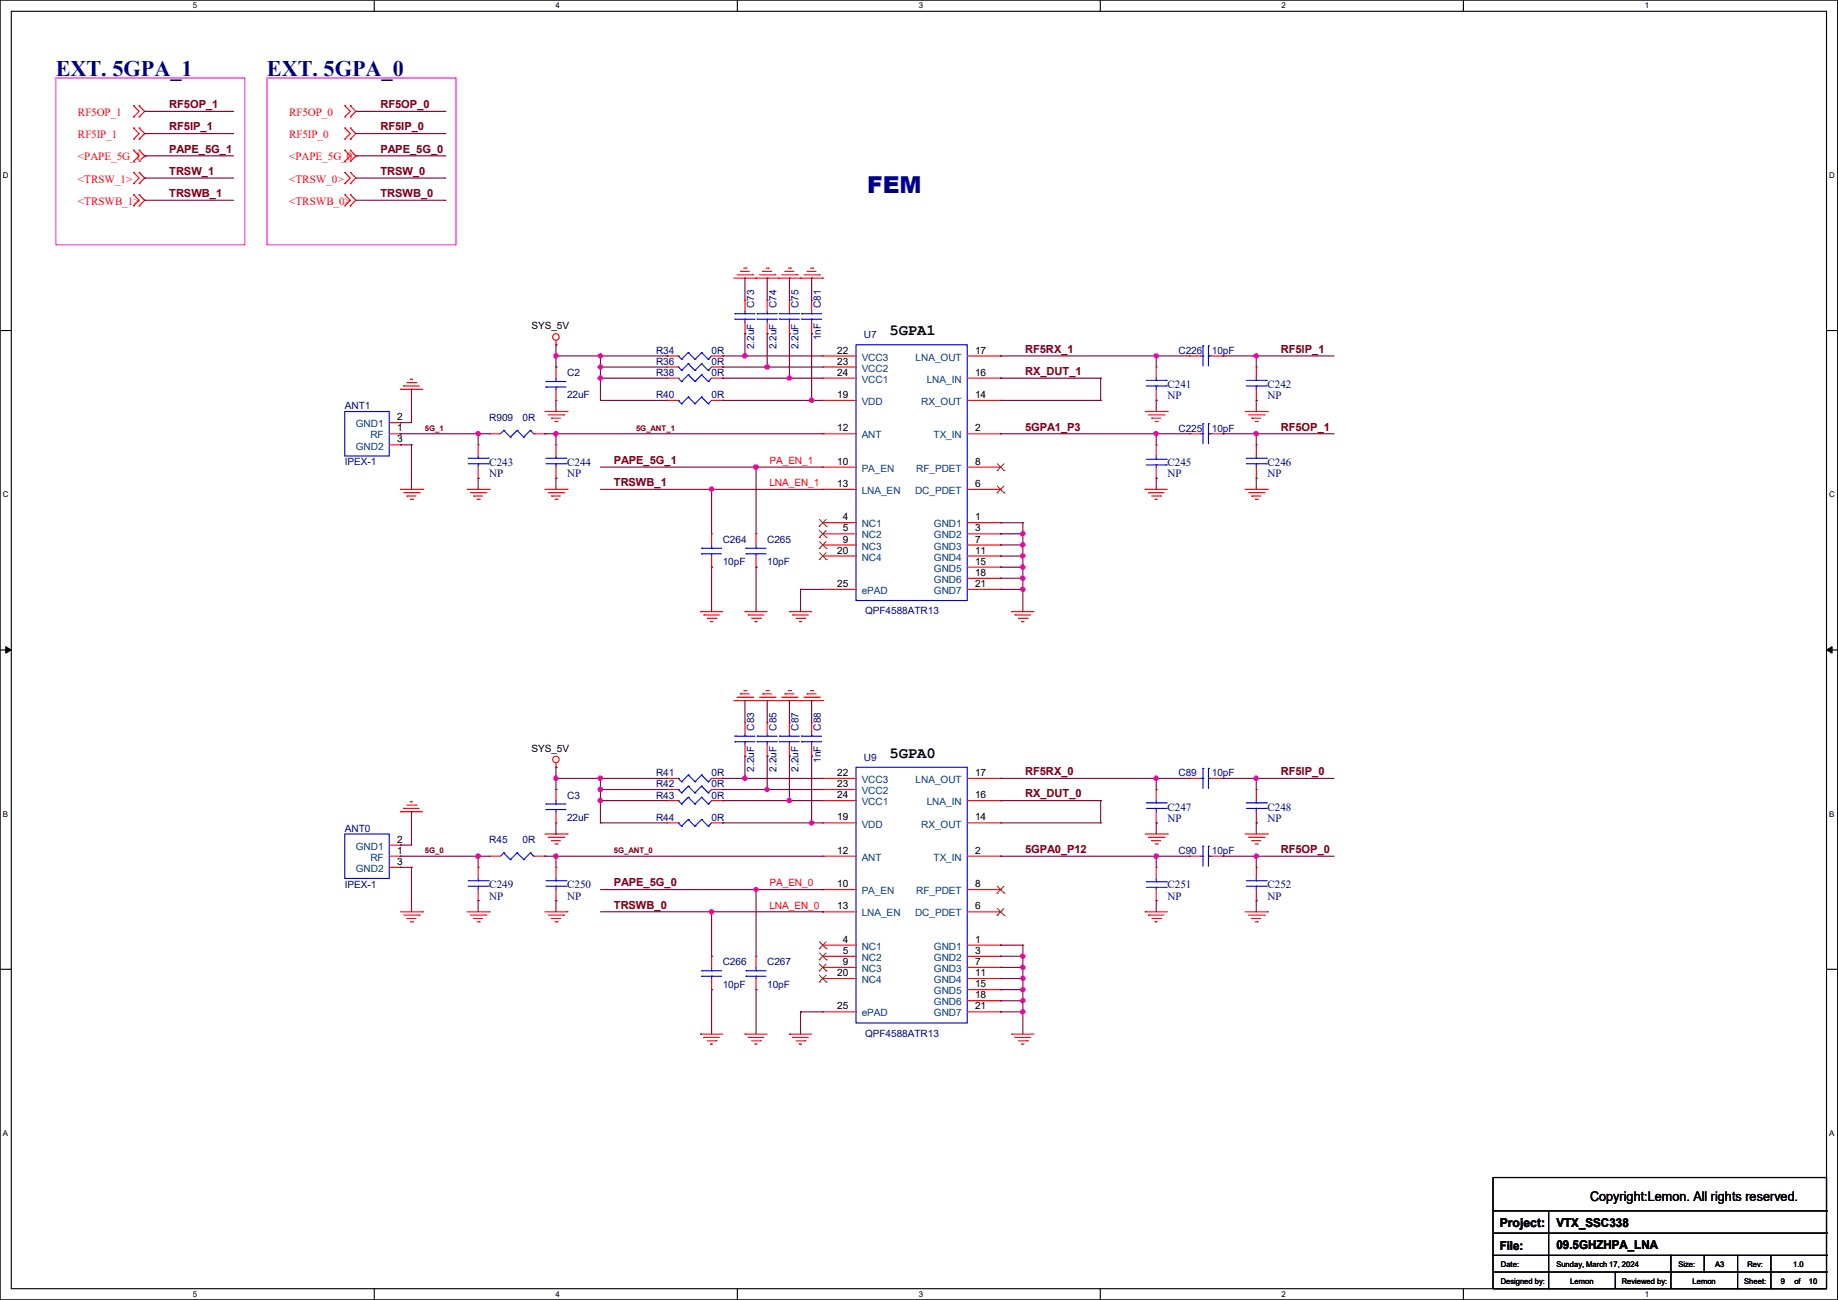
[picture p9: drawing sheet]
<svg xmlns="http://www.w3.org/2000/svg" width="420mm" height="297mm" viewBox="0 0 420 297" stroke-linecap="round" stroke-linejoin="round" font-family="sans-serif">
<path d="M0 0h419.9v297h-419.9zM2.6 2.6h414.8v291.8h-414.8z" fill="none" stroke="#000" stroke-width=".25"/>
<g fill="#fff">
<path d="M44 .3h1v2h-1z"/>
<path d="M44 294.7h1v2h-1z"/>
</g>
<path d="M85.5 0v2.6M85.5 294.4v2.6" fill="none" stroke="#000" stroke-width=".25"/>
<g fill="#fff">
<path d="M127 .3h.9v2h-.9z"/>
<path d="M127 294.7h.9v2h-.9z"/>
</g>
<path d="M168.5 0v2.6M168.5 294.4v2.6" fill="none" stroke="#000" stroke-width=".25"/>
<g fill="#fff">
<path d="M209.9 .3h1v2h-1z"/>
<path d="M209.9 294.7h1v2h-1z"/>
</g>
<path d="M251.4 0v2.6M251.4 294.4v2.6" fill="none" stroke="#000" stroke-width=".25"/>
<g fill="#fff">
<path d="M292.9 .3h.9v2h-.9z"/>
<path d="M292.9 294.7h.9v2h-.9z"/>
</g>
<path d="M334.4 0v2.6M334.4 294.4v2.6" fill="none" stroke="#000" stroke-width=".25"/>
<g fill="#fff">
<path d="M375.8 .3h1v2h-1z"/>
<path d="M375.8 294.7h1v2h-1z"/>
<path d="M.7 39h1.2v2h-1.2z"/>
<path d="M418 39h1.3v2h-1.3z"/>
<path d="M.7 112h1.2v2h-1.2z"/>
<path d="M418 112h1.3v2h-1.3z"/>
</g>
<path d="M0 75.5h2.6M417.4 75.5h2.5" fill="none" stroke="#000" stroke-width=".25"/>
<g fill="#fff">
<path d="M.7 185h1.2v1.9h-1.2z"/>
<path d="M418 185h1.2v1.9h-1.2z"/>
</g>
<path d="M0 148.5h2.6M417.4 148.5h2.5" fill="none" stroke="#000" stroke-width=".25"/>
<path d="M1.3 147.7l1.3 .8-1.3 .7zM417.4 148.5l1.2-.8v1.5z" fill="#000" stroke="#000" stroke-width=".23"/>
<g fill="#fff">
<path d="M.7 257.9h1.2v2h-1.2z"/>
<path d="M418 257.9h1.2v2h-1.2z"/>
</g>
<g fill="none" stroke="#000" stroke-width=".25">
<path d="M0 221.4h2.6M417.4 221.4h2.5M341.2 269h76.2v25.4h-76.2zM341.2 276.6h76.2M353.9 276.6v17.8M417.4 276.6h.1M341.2 281.7h76.2M341.2 286.8h76.2M341.2 290.6h76.2M353.9 294.4h.1M369.1 290.6h.1M369.1 290.6v3.8"/>
<path d="M381.8 286.8h.1M381.8 286.8v7.6M389.4 290.6h.1M389.4 286.8v3.8M397 294.4h.1M397 286.8v7.6M404.7 294.4h.1M404.7 286.8v7.6M417.4 281.7h.1M417.4 286.8h.1M417.4 290.6h.1"/>
</g>
<path d="M12.7 17.8h43.2v38.1h-43.2zM61 17.8h43.2v38.1h-43.2z" fill="none" stroke="#f0f" stroke-width=".25"/>
<g fill="none" stroke="#f00" stroke-width=".25">
<path d="M30.5 34.3h.1M30.5 36.9h.1M30.5 24.2h.1M30.5 26.7h.1M30.5 29.3h.1M30.5 31.8h.1M30.5 39.4h.1M30.5 34.3l1.3 1.3-1.3 1.3M30.5 24.2l1.3 1.2-1.3 1.3M30.5 29.3l1.3 1.2-1.3 1.3M30.5 39.4l1.3 1.3-1.3 1.3M31.8 36.9h.1"/>
<path d="M31.8 34.3h.1M31.8 26.7h.1M31.8 24.2h.1M31.8 31.8h.1M31.8 29.3h.1M31.8 39.4h.1M31.8 34.3l1.3 1.3-1.3 1.3M31.8 24.2l1.3 1.2-1.3 1.3M31.8 29.3l1.3 1.2-1.3 1.3M31.8 39.4l1.3 1.3-1.3 1.3M78.8 34.3h.1M78.8 36.9h.1"/>
<path d="M78.8 24.2h.1M78.8 26.7h.1M78.8 29.3h.1M78.8 31.8h.1M78.8 39.4h.1M78.8 34.3l1.3 1.3-1.3 1.3M78.8 24.2l1.3 1.2-1.3 1.3M78.8 29.3l1.3 1.2-1.3 1.3M78.8 39.4l1.3 1.3-1.3 1.3M80.1 36.9h.1M80.1 34.3h.1M80.1 26.7h.1"/>
<path d="M80.1 24.2h.1M80.1 31.8h.1M80.1 29.3h.1M80.1 39.4h.1M80.1 34.3l1.2 1.3-1.2 1.3M80.1 24.2l1.2 1.2-1.2 1.3M80.1 29.3l1.2 1.2-1.2 1.3M80.1 39.4l1.2 1.3-1.2 1.3M30.5 42h.1M30.5 44.5h.1M30.5 47h.1M30.5 44.5l1.3 1.3-1.3 1.2"/>
<path d="M31.8 42h.1M31.8 47h.1M31.8 44.5h.1M31.8 44.5l1.3 1.3-1.3 1.2M78.8 42h.1M78.8 44.5h.1M78.8 47h.1M78.8 44.5l1.3 1.3-1.3 1.2M80.1 42h.1M80.1 47h.1M80.1 44.5h.1M80.1 44.5l1.2 1.3-1.2 1.2"/>
<path d="M127 78.8h.1M127 77.8v1M167.7 63.5h20.3M168.4 62.8h3.6M169.2 62h.1M169.2 62h2M170 61.3h.5M170.2 68.6h.1M170.2 76.2h.1M170.2 68.6v2.6M170.2 73.7v2.5M170.5 61.3h.1"/>
<path d="M172 62.8h.1M172.8 63.5h.1M173.5 62.8h3.6M174.3 62h.1M174.3 62h2M175 61.3h.6M175.3 68.6h.1M175.3 76.2h.1M175.3 68.6v2.6M175.3 73.7v2.5M175.6 61.3h.1M177.1 62.8h.1"/>
<path d="M177.8 63.5h.1M178.6 62.8h3.6M179.4 62h.1M179.4 62h2M180.1 61.3h.5M180.4 68.6h.1M180.4 76.2h.1M180.4 68.6v2.6M180.4 73.7v2.5M180.6 61.3h.1M182.2 62.8h.1M182.9 63.5h.1"/>
<path d="M183.7 62.8h3.5M184.4 62h.1M184.4 62h2.1M185.2 61.3h.5M185.5 68.6h.1M185.5 76.2h.1M185.5 68.6v2.6M185.5 73.7v2.5M185.7 61.3h.1M187.2 62.8h.1M188 63.5h.1M88.9 99.1h2.6"/>
<path d="M88.9 96.6h2.6M91.5 88.9h.1M91.5 99.1h.1M91.5 96.6h.1M91.5 88.9h5.1M92.2 88.2h.1M92.2 88.2h3.6M93 87.4h2M93.8 86.7h.1M93.8 86.7h.5M95 87.4h.1M111.8 99.1h.1"/>
<path d="M111.8 99.1h2.5M122 99.1h2.5M124.5 99.1h.1M124.5 94h5.1M125.3 94.8h3.5M126 95.5h.1M126 95.5h2.1M126.8 96.3h.5M127 91.5h.1M127 83.9h.1M127 83.9v2.5M127 88.9v2.6"/>
<path d="M127.3 96.3h.1M128.8 94.8h.1M129.6 94h.1M152.4 86.4h.1M152.4 91.5h.1M152.4 83.9h.1M152.4 81.3h.1M152.4 86.4h2.6M152.4 91.5h2.6M152.4 83.9h2.6M152.4 81.3h2.6M162.6 86.4h2.5"/>
<path d="M162.6 91.5h2.5M162.6 83.9h2.5M162.6 81.3h2.5M165.1 86.4h.1M165.1 91.5h.1M165.1 83.9h.1M165.1 81.3h.1M188 99.1h.1M188 91.5h.1M188 81.3h.1M188 83.9h.1M188 86.4h.1"/>
<path d="M188 86.4h7.6M188 91.5h7.6M188 83.9h7.6M188 99.1h7.6M188 81.3h7.6M221 86.4h7.6M221 91.5h7.6M221 99.1h7.6M221 81.3h7.6M228.6 99.1h.1M228.6 91.5h.1M228.6 86.4h.1"/>
<path d="M228.6 81.3h.1M261.7 94h5M262.4 94.8h3.6M263.2 95.5h.1M263.2 95.5h2M263.9 96.3h.6M264.2 83.9h.1M264.2 91.5h.1M264.2 83.9v2.5M264.2 88.9v2.6M264.5 96.3h.1M266 94.8h.1"/>
<path d="M266.7 94h.1M271.8 99.1h.1M271.8 81.3h.1M271.8 99.1h2.6M271.8 81.3h2.6M276.9 99.1h2.5M276.9 81.3h2.5M279.4 99.1h.1M279.4 81.3h.1M284.5 94h5.1M285.3 94.8h3.5M286 95.5h.1"/>
<path d="M286 95.5h2.1M286.8 96.3h.5M287.1 83.9h.1M287.1 91.5h.1M287.1 83.9v2.5M287.1 88.9v2.6M287.3 96.3h.1M288.8 94.8h.1M289.6 94h.1M88.9 101.6h2.6M91.5 101.6h.1M91.5 111.8h5.1"/>
<path d="M92.2 112.6h3.6M93 113.3h.1M93 113.3h2M93.8 114.1h.5M94.3 114.1h.1M95.8 112.6h.1M96.6 111.8h.1M106.7 111.8h5.1M107.5 112.6h3.5M108.2 113.3h.1M108.2 113.3h2.1M109 114.1h.5"/>
<path d="M109.3 101.6h.1M109.3 109.3h.1M109.3 101.6v2.6M109.3 106.7v2.6M109.5 114.1h.1M111 112.6h.1M111.8 111.8h.1M124.5 111.8h5.1M125.3 112.6h3.5M126 113.3h.1M126 113.3h2.1M126.8 114.1h.5"/>
<path d="M127 101.6h.1M127 109.3h.1M127 101.6v2.6M127 106.7v2.6M127.3 114.1h.1M128.8 112.6h.1M129.6 111.8h.1M188 119.4h.1M188 106.7h.1M188 111.8h.1M188 111.8h7.6M188 119.4h7.6"/>
<path d="M188 106.7h7.6M221 111.8h7.6M221 119.4h7.6M221 106.7h7.6M228.6 119.4h.1M228.6 111.8h.1M228.6 106.7h.1M261.7 111.8h.1M261.7 111.8h5M262.4 112.6h.1M262.4 112.6h3.6M263.2 113.3h2"/>
<path d="M263.9 114.1h.1M263.9 114.1h.6M264.2 109.3h.1M264.2 101.6h.1M264.2 101.6v2.6M264.2 106.7v2.6M265.2 113.3h.1M284.5 111.8h5.1M285.3 112.6h3.5M286 113.3h.1M286 113.3h2.1M286.8 114.1h.5"/>
<path d="M287.1 101.6h.1M287.1 109.3h.1M287.1 101.6v2.6M287.1 106.7v2.6M287.3 114.1h.1M288.8 112.6h.1M289.6 111.8h.1M160.1 139.7h.1M160.1 139.7h5M162.6 129.6h.1M162.6 122h.1M162.6 122v2.5"/>
<path d="M162.6 127v2.6M170.2 139.7h.1M170.2 139.7h5.1M172.8 129.6h.1M172.8 122h.1M172.8 122v2.5M172.8 127v2.6M180.4 139.7h.1M180.4 139.7h5.1M188 122h.1M188 124.5h.1M188 127h.1"/>
<path d="M188 134.7h.1M188 122h7.6M188 124.5h7.6M188 127h7.6M188 134.7h7.6M221 122h7.6M221 124.5h7.6M221 127h7.6M221 129.6h7.6M221 132.1h7.6M221 134.7h7.6M228.6 122h.1"/>
<path d="M228.6 124.5h.1M228.6 127h.1M228.6 129.6h.1M228.6 132.1h.1M228.6 134.7h.1M231.2 139.7h.1M231.2 139.7h5.1M160.8 140.5h.1M160.8 140.5h3.6M161.6 141.3h2M162.3 142h.1M162.3 142h.6"/>
<path d="M163.6 141.3h.1M168.4 159.3h3.6M169.2 158.5h.1M169.2 158.5h2M170 157.8h.5M170.5 157.8h.1M171 140.5h.1M171 140.5h3.5M171.7 141.3h2.1M172 159.3h.1M172.5 142h.1M172.5 142h.5"/>
<path d="M173.5 159.3h3.6M173.8 141.3h.1M174.3 158.5h.1M174.3 158.5h2M175 157.8h.6M175.6 157.8h.1M177.1 159.3h.1M178.6 159.3h3.6M179.4 158.5h.1M179.4 158.5h2M180.1 157.8h.5M180.6 157.8h.1"/>
<path d="M181.1 140.5h.1M181.1 140.5h3.6M181.9 141.3h2M182.2 159.3h.1M182.7 142h.1M182.7 142h.5M183.7 159.3h3.5M183.9 141.3h.1M184.4 158.5h.1M184.4 158.5h2.1M185.2 157.8h.5M185.7 157.8h.1"/>
<path d="M187.2 159.3h.1M231.9 140.5h.1M231.9 140.5h3.6M232.7 141.3h2M233.5 142h.1M233.5 142h.5M234.7 141.3h.1M127 175.3h.1M127 174.3v1M152.4 177.8h.1M152.4 177.8h2.6M162.6 177.8h2.5"/>
<path d="M165.1 177.8h.1M167.7 160.1h20.3M170.2 165.1h.1M170.2 172.8h.1M170.2 165.1v2.6M170.2 170.2v2.6M172.8 160.1h.1M175.3 165.1h.1M175.3 172.8h.1M175.3 165.1v2.6M175.3 170.2v2.6M177.8 160.1h.1"/>
<path d="M180.4 165.1h.1M180.4 172.8h.1M180.4 165.1v2.6M180.4 170.2v2.6M182.9 160.1h.1M185.5 165.1h.1M185.5 172.8h.1M185.5 165.1v2.6M185.5 170.2v2.6M188 160.1h.1M188 177.8h.1M188 177.8h7.6"/>
<path d="M221 177.8h7.6M228.6 177.8h.1M271.8 177.8h.1M271.8 177.8h2.6M276.9 177.8h2.5M279.4 177.8h.1M88.9 195.6h2.6M88.9 193.1h2.6M88.9 198.2h2.6M91.5 185.5h.1M91.5 195.6h.1M91.5 193.1h.1"/>
<path d="M91.5 198.2h.1M91.5 185.5h5.1M92.2 184.7h.1M92.2 184.7h3.6M93 183.9h2M93.8 183.2h.1M93.8 183.2h.5M95 183.9h.1M109.3 198.2h.1M109.3 198.2v2.5M111.8 195.6h.1M111.8 195.6h2.5"/>
<path d="M122 195.6h2.5M124.5 195.6h.1M124.5 190.5h5.1M125.3 191.3h3.5M126 192.1h.1M126 192.1h2.1M126.8 192.8h.5M127 198.2h.1M127 188h.1M127 180.4h.1M127 180.4v2.5M127 185.5v2.5"/>
<path d="M127 198.2v2.5M127.3 192.8h.1M128.8 191.3h.1M129.6 190.5h.1M152.4 180.4h.1M152.4 188h.1M152.4 182.9h.1M152.4 188h2.6M152.4 182.9h2.6M152.4 180.4h2.6M162.6 188h2.5M162.6 182.9h2.5"/>
<path d="M162.6 180.4h2.5M165.1 180.4h.1M165.1 188h.1M165.1 182.9h.1M188 195.6h.1M188 188h.1M188 180.4h.1M188 182.9h.1M188 195.6h7.6M188 188h7.6M188 182.9h7.6M188 180.4h7.6"/>
<path d="M221 195.6h7.6M221 188h7.6M221 182.9h7.6M228.6 195.6h.1M228.6 188h.1M228.6 182.9h.1M261.7 190.5h5M262.4 191.3h3.6M263.2 192.1h.1M263.2 192.1h2M263.9 192.8h.6M264.2 198.2h.1"/>
<path d="M264.2 180.4h.1M264.2 188h.1M264.2 180.4v2.5M264.2 185.5v2.5M264.2 198.2v2.5M264.5 192.8h.1M266 191.3h.1M266.7 190.5h.1M271.8 195.6h.1M271.8 195.6h2.6M276.9 195.6h2.5M279.4 195.6h.1"/>
<path d="M284.5 190.5h5.1M285.3 191.3h3.5M286 192.1h.1M286 192.1h2.1M286.8 192.8h.5M287.1 198.2h.1M287.1 180.4h.1M287.1 188h.1M287.1 180.4v2.5M287.1 185.5v2.5M287.1 198.2v2.5M287.3 192.8h.1"/>
<path d="M288.8 191.3h.1M289.6 190.5h.1M91.5 208.3h5.1M92.2 209.1h3.6M93 209.8h.1M93 209.8h2M93.8 210.6h.5M94.3 210.6h.1M95.8 209.1h.1M96.6 208.3h.1M106.7 208.3h5.1M107.5 209.1h3.5"/>
<path d="M108.2 209.8h.1M108.2 209.8h2.1M109 210.6h.5M109.3 205.8h.1M109.3 203.2v2.6M109.5 210.6h.1M111 209.1h.1M111.8 208.3h.1M124.5 208.3h5.1M125.3 209.1h3.5M126 209.8h.1M126 209.8h2.1"/>
<path d="M126.8 210.6h.5M127 205.8h.1M127 203.2v2.6M127.3 210.6h.1M128.8 209.1h.1M129.6 208.3h.1M162.6 218.5h.1M162.6 218.5v2.5M172.8 218.5h.1M172.8 218.5v2.5M188 215.9h.1M188 218.5h.1"/>
<path d="M188 203.2h.1M188 208.3h.1M188 208.3h7.6M188 215.9h7.6M188 218.5h7.6M188 203.2h7.6M221 208.3h7.6M221 215.9h7.6M221 218.5h7.6M221 203.2h7.6M228.6 215.9h.1M228.6 218.5h.1"/>
<path d="M228.6 208.3h.1M228.6 203.2h.1M261.7 208.3h.1M261.7 208.3h5M262.4 209.1h.1M262.4 209.1h3.6M263.2 209.8h2M263.9 210.6h.1M263.9 210.6h.6M264.2 205.8h.1M264.2 203.2v2.6M265.2 209.8h.1"/>
<path d="M284.5 208.3h5.1M285.3 209.1h3.5M286 209.8h.1M286 209.8h2.1M286.8 210.6h.5M287.1 205.8h.1M287.1 203.2v2.6M287.3 210.6h.1M288.8 209.1h.1M289.6 208.3h.1M160.1 236.3h.1M160.1 236.3h5"/>
<path d="M160.8 237h.1M160.8 237h3.6M161.6 237.8h2M162.3 238.5h.1M162.3 238.5h.6M162.6 226.1h.1M162.6 223.6v2.5M163.6 237.8h.1M170.2 236.3h.1M170.2 236.3h5.1M171 237h.1M171 237h3.5"/>
<path d="M171.7 237.8h2.1M172.5 238.5h.1M172.5 238.5h.5M172.8 226.1h.1M172.8 223.6v2.5M173.8 237.8h.1M180.4 236.3h.1M180.4 236.3h5.1M181.1 237h.1M181.1 237h3.6M181.9 237.8h2M182.7 238.5h.1"/>
<path d="M182.7 238.5h.5M183.9 237.8h.1M188 221h.1M188 223.6h.1M188 231.2h.1M188 221h7.6M188 223.6h7.6M188 231.2h7.6M221 221h7.6M221 223.6h7.6M221 226.1h7.6M221 228.6h7.6"/>
<path d="M221 231.2h7.6M228.6 221h.1M228.6 223.6h.1M228.6 226.1h.1M228.6 228.6h.1M228.6 231.2h.1M231.2 236.3h.1M231.2 236.3h5.1M231.9 237h.1M231.9 237h3.6M232.7 237.8h2M233.5 238.5h.1"/>
<path d="M233.5 238.5h.5M234.7 237.8h.1"/>
<circle cx="127" cy="77" r=".74"/>
<circle cx="127" cy="173.5" r=".74"/>
</g>
<g fill="none" stroke="#00f" stroke-width=".25">
<path d="M167.9 72.9h.1M167.9 71.7h.1M167.9 72.9h4.6M167.9 71.7h4.6M170.2 71.7h.1M170.2 72.9h.1M170.2 71.2v.5M170.2 72.9v.8M173 72.9h.1M173 71.7h.1M173 72.9h4.6M173 71.7h4.6"/>
<path d="M175.3 71.7h.1M175.3 72.9h.1M175.3 71.2v.5M175.3 72.9v.8M178.1 72.9h.1M178.1 71.7h.1M178.1 72.9h4.6M178.1 71.7h4.6M180.4 71.7h.1M180.4 72.9h.1M180.4 71.2v.5M180.4 72.9v.8"/>
<path d="M183.2 72.9h.1M183.2 71.7h.1M183.2 72.9h4.5M183.2 71.7h4.5M185.5 71.7h.1M185.5 72.9h.1M185.5 71.2v.5M185.5 72.9v.8M195.6 78.8h25.4v58.4h-25.4zM274.9 79h.1M274.9 79v4.6M276.1 79h.1"/>
<path d="M276.1 79v4.6M78.8 94h10.1v10.2h-10.1zM115.1 98.3h.1M115.1 98.3l-.8 .8M115.1 98.3l1.5 1.6M116.6 99.9h.1M118.2 98.3h.1M118.2 98.3l-1.6 1.6M118.2 98.3l1.5 1.6M119.7 99.9h.1M121.2 98.3h.1M121.2 98.3l-1.5 1.6"/>
<path d="M121.2 98.3l.8 .8M122 99.1h.1M124.8 87.2h.1M124.8 88.4h.1M124.8 87.2h4.5M124.8 88.4h4.5M127 88.4h.1M127 87.2h.1M127 86.4v.8M127 88.4v.5M155 86.4h.1M155 91.5h.1"/>
<path d="M155 83.9h.1M155 81.3h.1M155 86.4l.7 .8M155 91.5l.7 .7M155 83.9l.7 .7M155 81.3l.7 .8M155.7 87.2h.1M155.7 92.2h.1M155.7 84.6h.1M155.7 82.1h.1M157.3 85.6h.1M157.3 90.7h.1"/>
<path d="M157.3 83.1h.1M157.3 80.6h.1M157.3 85.6l1.5 1.6M157.3 85.6l-1.6 1.6M157.3 90.7l1.5 1.5M157.3 90.7l-1.6 1.5M157.3 83.1l1.5 1.5M157.3 83.1l-1.6 1.5M157.3 80.6l1.5 1.5M157.3 80.6l-1.6 1.5M158.8 87.2h.1M158.8 92.2h.1"/>
<path d="M158.8 84.6h.1M158.8 82.1h.1M160.3 85.6h.1M160.3 90.7h.1M160.3 83.1h.1M160.3 80.6h.1M160.3 85.6l1.5 1.6M160.3 85.6l-1.5 1.6M160.3 90.7l1.5 1.5M160.3 90.7l-1.5 1.5M160.3 83.1l1.5 1.5M160.3 83.1l-1.5 1.5"/>
<path d="M160.3 80.6l1.5 1.5M160.3 80.6l-1.5 1.5M161.8 87.2h.1M161.8 92.2h.1M161.8 84.6h.1M161.8 82.1h.1M162.6 86.4l-.8 .8M162.6 91.5l-.8 .7M162.6 83.9l-.8 .7M162.6 81.3l-.8 .8M261.9 88.2h4.6M261.9 86.9h4.6"/>
<path d="M264.2 86.9h.1M264.2 88.2h.1M264.2 86.4v.5M264.2 88.2v.7M266.5 88.2h.1M266.5 86.9h.1M274.4 99.1h.5M274.4 81.3h.5M274.9 99.1h.1M274.9 96.8h.1M274.9 81.3h.1M274.9 96.8v4.6"/>
<path d="M276.1 96.8h.1M276.1 99.1h.1M276.1 81.3h.1M276.1 96.8v4.6M276.1 99.1h.8M276.1 81.3h.8M284.8 88.2h4.5M284.8 86.9h4.5M287.1 86.9h.1M287.1 88.2h.1M287.1 86.4v.5M287.1 88.2v.7"/>
<path d="M289.3 88.2h.1M289.3 86.9h.1M107 106h4.5M107 104.7h4.5M109.3 104.7h.1M109.3 106h.1M109.3 104.2v.5M109.3 106v.7M111.5 106h.1M111.5 104.7h.1M124.8 106h4.5M124.8 104.7h4.5"/>
<path d="M127 104.7h.1M127 106h.1M127 104.2v.5M127 106v.7M129.3 106h.1M129.3 104.7h.1M261.9 104.9h4.6M261.9 106.2h4.6M264.2 106.2h.1M264.2 104.9h.1M264.2 104.2v.7M264.2 106.2v.5"/>
<path d="M266.5 104.9h.1M266.5 106.2h.1M284.8 106h4.5M284.8 104.7h4.5M287.1 104.7h.1M287.1 106h.1M287.1 104.2v.5M287.1 106v.7M289.3 106h.1M289.3 104.7h.1M160.3 125.3h.1M160.3 126.5h.1"/>
<path d="M160.3 125.3h4.6M160.3 126.5h4.6M162.6 126.5h.1M162.6 125.3h.1M162.6 124.5v.8M162.6 126.5v.5M170.5 125.3h.1M170.5 126.5h.1M170.5 125.3h4.5M170.5 126.5h4.5M172.8 126.5h.1M172.8 125.3h.1"/>
<path d="M172.8 124.5v.8M172.8 126.5v.5M155 177.8h.1M155 177.8l.7 .8M155.7 178.6h.1M157.3 179.6h.1M157.3 177.1h.1M157.3 179.6l1.5 1.5M157.3 179.6l-1.6 1.5M157.3 177.1l1.5 1.5M157.3 177.1l-1.6 1.5M158.8 178.6h.1"/>
<path d="M160.3 179.6h.1M160.3 177.1h.1M160.3 179.6l1.5 1.5M160.3 179.6l-1.5 1.5M160.3 177.1l1.5 1.5M160.3 177.1l-1.5 1.5M161.8 178.6h.1M162.6 177.8l-.8 .8M167.9 169.5h.1M167.9 168.2h.1M167.9 169.5h4.6M167.9 168.2h4.6"/>
<path d="M170.2 168.2h.1M170.2 169.5h.1M170.2 167.7v.5M170.2 169.5v.7M173 169.5h.1M173 168.2h.1M173 169.5h4.6M173 168.2h4.6M175.3 168.2h.1M175.3 169.5h.1M175.3 167.7v.5M175.3 169.5v.7"/>
<path d="M178.1 169.5h.1M178.1 168.2h.1M178.1 169.5h4.6M178.1 168.2h4.6M180.4 168.2h.1M180.4 169.5h.1M180.4 167.7v.5M180.4 169.5v.7M183.2 169.5h.1M183.2 168.2h.1M183.2 169.5h4.5M183.2 168.2h4.5"/>
<path d="M185.5 168.2h.1M185.5 169.5h.1M185.5 167.7v.5M185.5 169.5v.7M195.6 175.3h25.4v58.4h-25.4zM274.4 177.8h.5M274.9 177.8h.1M274.9 175.6h.1M274.9 175.6v4.5M276.1 175.6h.1M276.1 177.8h.1M276.1 175.6v4.5"/>
<path d="M276.1 177.8h.8M78.8 190.5h10.1v10.2h-10.1zM115.1 194.9h.1M115.1 194.9l-.8 .7M115.1 194.9l1.5 1.5M116.6 196.4h.1M118.2 194.9h.1M118.2 194.9l-1.6 1.5M118.2 194.9l1.5 1.5M119.7 196.4h.1M121.2 194.9h.1M121.2 194.9l-1.5 1.5"/>
<path d="M121.2 194.9l.8 .7M122 195.6h.1M124.8 183.7h.1M124.8 185h.1M124.8 183.7h4.5M124.8 185h4.5M127 185h.1M127 183.7h.1M127 182.9v.8M127 185v.5M155 180.4h.1M155 188h.1"/>
<path d="M155 182.9h.1M155 180.4l.7 .7M155 188l.7 .8M155 182.9l.7 .8M155.7 181.1h.1M155.7 188.8h.1M155.7 183.7h.1M157.3 187.2h.1M157.3 182.2h.1M157.3 187.2l1.5 1.6M157.3 187.2l-1.6 1.6M157.3 182.2l1.5 1.5"/>
<path d="M157.3 182.2l-1.6 1.5M158.8 181.1h.1M158.8 188.8h.1M158.8 183.7h.1M160.3 187.2h.1M160.3 182.2h.1M160.3 187.2l1.5 1.6M160.3 187.2l-1.5 1.6M160.3 182.2l1.5 1.5M160.3 182.2l-1.5 1.5M161.8 181.1h.1M161.8 188.8h.1"/>
<path d="M161.8 183.7h.1M162.6 180.4l-.8 .7M162.6 188l-.8 .8M162.6 182.9l-.8 .8M261.9 184.7h4.6M261.9 183.4h4.6M264.2 183.4h.1M264.2 184.7h.1M264.2 182.9v.5M264.2 184.7v.8M266.5 184.7h.1M266.5 183.4h.1"/>
<path d="M274.4 195.6h.5M274.9 195.6h.1M274.9 193.3h.1M274.9 193.3v4.6M276.1 193.3h.1M276.1 195.6h.1M276.1 195.6h.8M276.1 193.3v4.6M284.8 184.7h4.5M284.8 183.4h4.5M287.1 183.4h.1M287.1 184.7h.1"/>
<path d="M287.1 182.9v.5M287.1 184.7v.8M289.3 184.7h.1M289.3 183.4h.1M107 202.5h4.5M107 201.2h4.5M109.3 201.2h.1M109.3 202.5h.1M109.3 200.7v.5M109.3 202.5v.7M111.5 202.5h.1M111.5 201.2h.1"/>
<path d="M124.8 202.5h4.5M124.8 201.2h4.5M127 201.2h.1M127 202.5h.1M127 200.7v.5M127 202.5v.7M129.3 202.5h.1M129.3 201.2h.1M261.9 201.5h4.6M261.9 202.7h4.6M264.2 202.7h.1M264.2 201.5h.1"/>
<path d="M264.2 200.7v.8M264.2 202.7v.5M266.5 201.5h.1M266.5 202.7h.1M284.8 202.5h4.5M284.8 201.2h4.5M287.1 201.2h.1M287.1 202.5h.1M287.1 200.7v.5M287.1 202.5v.7M289.3 202.5h.1M289.3 201.2h.1"/>
<path d="M160.3 221.8h.1M160.3 223.1h.1M160.3 221.8h4.6M160.3 223.1h4.6M162.6 223.1h.1M162.6 221.8h.1M162.6 221v.8M162.6 223.1v.5M170.5 221.8h.1M170.5 223.1h.1M170.5 221.8h4.5M170.5 223.1h4.5"/>
<path d="M172.8 223.1h.1M172.8 221.8h.1M172.8 221v.8M172.8 223.1v.5"/>
</g>
<g fill="none" stroke="#804000" stroke-width=".23">
<path d="M187.2 118.7l1.6 1.5M188.8 118.7l-1.6 1.5M227.8 112.6h.1M227.8 107.5h.1M227.9 111l1.5 1.6M227.9 106l1.5 1.5M229.4 111l-1.6 1.6M229.4 106l-1.6 1.5M229.4 112.6h.1M229.4 107.5h.1M187.2 120.2h.1M187.2 122.8h.1"/>
<path d="M187.2 125.3h.1M187.2 127.8h.1M187.2 121.2l1.6 1.6M187.2 123.7l1.6 1.6M187.2 126.3l1.6 1.5M188.8 121.2l-1.6 1.6M188.8 123.7l-1.6 1.6M188.8 126.3l-1.6 1.5M188.8 120.2h.1M188.8 122.8h.1M188.8 125.3h.1M188.8 127.8h.1"/>
<path d="M187.2 216.7h.1M187.2 219.3h.1M187.2 215.2l1.6 1.5M187.2 217.7l1.6 1.6M188.8 215.2l-1.6 1.5M188.8 217.7l-1.6 1.6M188.8 216.7h.1M188.8 219.3h.1M227.8 209.1h.1M227.8 204h.1M227.9 207.6l1.5 1.5M227.9 202.5l1.5 1.5"/>
<path d="M229.4 207.6l-1.6 1.5M229.4 202.5l-1.6 1.5M229.4 209.1h.1M229.4 204h.1M187.2 221.8h.1M187.2 224.4h.1M187.2 220.3l1.6 1.5M187.2 222.8l1.6 1.6M188.8 220.3l-1.6 1.5M188.8 222.8l-1.6 1.6M188.8 221.8h.1M188.8 224.4h.1"/>
</g>
<g fill="none" stroke="#800040" stroke-width=".25">
<path d="M33.1 25.4h.1M33.1 35.6h.1M33.1 30.5h.1M33.1 25.4h20.3M33.1 35.6h20.3M33.1 30.5h20.3M81.3 25.4h20.3M81.3 35.6h20.3M81.3 30.5h20.3M101.6 25.4h.1M101.6 30.5h.1M101.6 35.6h.1"/>
<path d="M33.1 40.7h.1M33.1 45.8h.1M33.1 40.7h20.3M33.1 45.8h20.3M81.3 40.7h20.3M81.3 45.8h20.3M101.6 40.7h.1M101.6 45.8h.1M127 78.8h.1M127 78.8v5.1M170.2 63.5h.1M170.2 76.2h.1"/>
<path d="M170.2 63.5v5.1M170.2 76.2v5.1M175.3 63.5h.1M175.3 76.2h.1M175.3 63.5v5.1M175.3 76.2v7.7M180.4 63.5h.1M180.4 76.2h.1M180.4 63.5v5.1M180.4 76.2v10.2M185.5 63.5h.1M185.5 76.2h.1"/>
<path d="M185.5 63.5v5.1M185.5 76.2v15.3M91.5 96.6h.1M91.5 99.1h.1M91.5 99.1h20.3M94 88.9h.1M94 88.9v7.7h-2.5M109.3 99.1h.1M109.3 99.1v2.5M124.5 99.1h.1M124.5 99.1h63.5M127 99.1h.1"/>
<path d="M127 94h.1M127 83.9h.1M127 91.5v2.5M127 99.1v2.5M127 81.3h25.4M137.2 91.5h.1M137.2 81.3h.1M137.2 83.9h.1M137.2 86.4h.1M137.2 86.4h15.2M137.2 91.5h15.2M137.2 81.3v10.2"/>
<path d="M137.2 83.9h15.2M152.4 81.3h.1M165.1 81.3h.1M165.1 83.9h.1M165.1 86.4h.1M165.1 91.5h.1M165.1 81.3h22.9M165.1 86.4h22.9M165.1 91.5h22.9M165.1 83.9h22.9M170.2 81.3h.1M175.3 83.9h.1"/>
<path d="M180.4 86.4h.1M185.5 91.5h.1M228.6 81.3h.1M228.6 86.4h.1M228.6 99.1h.1M228.6 99.1h43.2M228.6 81.3h43.2M228.6 86.4h22.9M228.6 91.5h22.9M251.5 86.4h.1M251.5 91.5h.1M251.5 86.4v5.1"/>
<path d="M264.2 91.5h.1M264.2 81.3h.1M264.2 99.1h.1M264.2 81.3v2.6M264.2 91.5v2.5M264.2 99.1v2.5M279.4 99.1h.1M279.4 81.3h.1M279.4 99.1h25.4M279.4 81.3h25.4M287.1 91.5h.1M287.1 81.3h.1"/>
<path d="M287.1 99.1h.1M287.1 81.3v2.6M287.1 91.5v2.5M287.1 99.1v2.5M91.5 101.6h.1M91.5 101.6h2.5M94 101.6h.1M94 101.6v10.2M109.3 109.3h.1M109.3 109.3v2.5M127 109.3h.1M127 109.3v2.5"/>
<path d="M137.2 111.8h50.8M137.2 106.7h50.8M162.6 111.8h.1M162.6 111.8v10.2M172.8 106.7h.1M172.8 106.7v15.3M228.6 119.4h.1M228.6 119.4h5.1M233.7 119.4h.1M233.7 119.4v20.3M264.2 109.3h.1M264.2 109.3v2.5"/>
<path d="M287.1 109.3h.1M287.1 109.3v2.5M162.6 129.6h.1M162.6 129.6v10.1M172.8 129.6h.1M172.8 129.6v10.1M182.9 134.7h.1M182.9 134.7h5.1M182.9 134.7v5M228.6 127h.1M228.6 129.6h.1M228.6 132.1h.1"/>
<path d="M228.6 134.7h.1M228.6 122h.1M228.6 124.5h.1M228.6 127h5.1M228.6 129.6h5.1M228.6 132.1h5.1M228.6 134.7h5.1M228.6 122h5.1M228.6 124.5h5.1M233.7 129.6h.1M233.7 134.7h.1M233.7 132.1h.1"/>
<path d="M233.7 127h.1M233.7 122h.1M233.7 124.5h.1M127 175.3h.1M127 175.3v5.1M127 177.8h25.4M137.2 177.8h.1M137.2 177.8v10.2M165.1 177.8h.1M165.1 177.8h22.9M170.2 160.1h.1M170.2 177.8h.1"/>
<path d="M170.2 172.8h.1M170.2 160.1v5M170.2 172.8v5M175.3 160.1h.1M175.3 172.8h.1M175.3 160.1v5M175.3 172.8v7.6M180.4 160.1h.1M180.4 172.8h.1M180.4 160.1v5M180.4 172.8v10.1M185.5 160.1h.1"/>
<path d="M185.5 172.8h.1M185.5 160.1v5M185.5 172.8v15.2M228.6 177.8h.1M228.6 177.8h43.2M264.2 177.8h.1M264.2 177.8v2.6M279.4 177.8h.1M279.4 177.8h25.4M287.1 177.8h.1M287.1 177.8v2.6M91.5 198.2h.1"/>
<path d="M91.5 193.1h.1M91.5 195.6h.1M91.5 195.6h20.3M91.5 198.2h2.5M94 198.2h.1M94 185.5h.1M94 185.5v7.6h-2.5M94 198.2v10.1M109.3 195.6h.1M109.3 195.6v2.6M124.5 195.6h.1M124.5 195.6h63.5"/>
<path d="M127 195.6h.1M127 190.5h.1M127 180.4h.1M127 188v2.5M127 195.6v2.6M137.2 188h.1M137.2 180.4h.1M137.2 182.9h.1M137.2 188h15.2M137.2 182.9h15.2M137.2 180.4h15.2M165.1 180.4h.1"/>
<path d="M165.1 182.9h.1M165.1 188h.1M165.1 188h22.9M165.1 182.9h22.9M165.1 180.4h22.9M175.3 180.4h.1M180.4 182.9h.1M185.5 188h.1M228.6 195.6h.1M228.6 182.9h.1M228.6 195.6h43.2M228.6 188h22.9"/>
<path d="M228.6 182.9h22.9M251.5 188h.1M251.5 182.9h.1M251.5 182.9v5.1M264.2 195.6h.1M264.2 188h.1M264.2 188v2.5M264.2 195.6v2.6M279.4 195.6h.1M279.4 195.6h25.4M287.1 195.6h.1M287.1 188h.1"/>
<path d="M287.1 188v2.5M287.1 195.6v2.6M109.3 205.8h.1M109.3 205.8v2.5M127 205.8h.1M127 205.8v2.5M137.2 208.3h50.8M137.2 203.2h50.8M162.6 208.3h.1M162.6 208.3v10.2M172.8 203.2h.1M172.8 203.2v15.3"/>
<path d="M188 208.3h.1M188 203.2h.1M228.6 218.5h.1M228.6 215.9h.1M228.6 218.5h5.1M228.6 215.9h5.1M233.7 215.9h.1M233.7 218.5h.1M233.7 215.9v20.4M264.2 205.8h.1M264.2 205.8v2.5M287.1 205.8h.1"/>
<path d="M287.1 205.8v2.5M162.6 226.1h.1M162.6 226.1v10.2M172.8 226.1h.1M172.8 226.1v10.2M182.9 231.2h.1M182.9 231.2v5.1M182.9 231.2h5.1M228.6 221h.1M228.6 226.1h.1M228.6 223.6h.1M228.6 228.6h.1"/>
<path d="M228.6 231.2h.1M228.6 221h5.1M228.6 231.2h5.1M228.6 226.1h5.1M228.6 223.6h5.1M228.6 228.6h5.1M233.7 223.6h.1M233.7 228.6h.1M233.7 221h.1M233.7 226.1h.1M233.7 231.2h.1"/>
</g>
<g fill="#f0f" stroke="#f0f" stroke-width=".25">
<circle cx="233.7" cy="129.6" r=".49"/>
<circle cx="233.7" cy="134.6" r=".49"/>
<circle cx="233.7" cy="132.1" r=".49"/>
<circle cx="109.2" cy="99.1" r=".49"/>
<circle cx="127" cy="99.1" r=".49"/>
<circle cx="264.2" cy="81.3" r=".49"/>
<circle cx="264.2" cy="99.1" r=".49"/>
<circle cx="233.7" cy="121.9" r=".49"/>
<circle cx="233.7" cy="127" r=".49"/>
<circle cx="233.7" cy="124.5" r=".49"/>
<circle cx="287" cy="99.1" r=".49"/>
<circle cx="287" cy="81.3" r=".49"/>
<circle cx="127" cy="81.3" r=".49"/>
<circle cx="137.2" cy="81.3" r=".49"/>
<circle cx="137.2" cy="83.8" r=".49"/>
<circle cx="137.2" cy="86.4" r=".49"/>
<circle cx="170.2" cy="81.3" r=".49"/>
<circle cx="175.3" cy="83.8" r=".49"/>
<circle cx="180.4" cy="86.4" r=".49"/>
<circle cx="185.4" cy="91.5" r=".49"/>
<circle cx="264.2" cy="177.8" r=".49"/>
<circle cx="287" cy="195.6" r=".49"/>
<circle cx="287" cy="177.8" r=".49"/>
<circle cx="233.7" cy="226.1" r=".49"/>
<circle cx="233.7" cy="223.5" r=".49"/>
<circle cx="233.7" cy="231.2" r=".49"/>
<circle cx="233.7" cy="228.6" r=".49"/>
<circle cx="264.2" cy="195.6" r=".49"/>
<circle cx="109.2" cy="195.6" r=".49"/>
<circle cx="233.7" cy="221" r=".49"/>
<circle cx="233.7" cy="218.5" r=".49"/>
<circle cx="137.2" cy="180.4" r=".49"/>
<circle cx="137.2" cy="182.9" r=".49"/>
<circle cx="170.2" cy="177.8" r=".49"/>
<circle cx="175.3" cy="180.4" r=".49"/>
<circle cx="180.4" cy="182.9" r=".49"/>
<circle cx="185.4" cy="188" r=".49"/>
<circle cx="127" cy="195.6" r=".49"/>
<circle cx="162.6" cy="208.3" r=".49"/>
<circle cx="172.7" cy="203.2" r=".49"/>
<circle cx="172.7" cy="106.7" r=".49"/>
<circle cx="162.6" cy="111.8" r=".49"/>
<circle cx="127" cy="177.8" r=".49"/>
<circle cx="137.2" cy="177.8" r=".49"/>
</g>
<text font-size="5.3" fill="#0000a0" x="198.2" y="44">FEM</text>
<g font-size="5.1" fill="#000080">
<text x="12.7" y="17.4">EXT. 5GPA_1</text>
<text x="61" y="17.4">EXT. 5GPA_0</text>
</g>
<g font-size="3.6">
<text x="203.2" y="76.6">5GPA1</text>
<text x="203.2" y="173.1">5GPA0</text>
</g>
<text font-size="3" x="363.3" y="274.3">Copyright:Lemon. All rights reserved.</text>
<g font-size="2.8">
<text x="342.7" y="280.3">Project:</text>
<text x="355.6" y="280.3">VTX_SSC338</text>
<text x="342.7" y="285.6">File:</text>
<text x="355.6" y="285.4">09.5GHZHPA_LNA</text>
</g>
<g font-size="2.5" fill="#f00">
<text x="17.8" y="26.5">RF5OP_1</text>
<text x="66.1" y="26.5">RF5OP_0</text>
<text x="17.8" y="31.5">RF5IP_1</text>
<text x="66.1" y="31.5">RF5IP_0</text>
<text x="17.8" y="36.6">&lt;PAPE_5G_1&gt;</text>
<text x="17.8" y="41.7">&lt;TRSW_1&gt;</text>
<text x="66.1" y="36.6">&lt;PAPE_5G_0&gt;</text>
<text x="66.1" y="41.7">&lt;TRSW_0&gt;</text>
<text x="17.8" y="46.8">&lt;TRSWB_1&gt;</text>
<text x="66.1" y="46.8">&lt;TRSWB_0&gt;</text>
</g>
<g font-size="2.5" fill="#800000">
<text x="38.7" y="24.7">RF5OP_1</text>
<text x="38.7" y="29.8">RF5IP_1</text>
<text x="86.9" y="24.7">RF5OP_0</text>
<text x="86.9" y="29.8">RF5IP_0</text>
<text x="38.7" y="34.9">PAPE_5G_1</text>
<text x="86.9" y="34.9">PAPE_5G_0</text>
<text x="38.7" y="40">TRSW_1</text>
<text x="86.9" y="40">TRSW_0</text>
<text x="38.7" y="45">TRSWB_1</text>
<text x="86.9" y="45">TRSWB_0</text>
<text x="234.2" y="80.6">RF5RX_1</text>
<text x="292.7" y="80.6">RF5IP_1</text>
<text x="234.2" y="85.7">RX_DUT_1</text>
<text x="234.2" y="98.4">5GPA1_P3</text>
<text x="292.7" y="98.4">RF5OP_1</text>
<text x="140.3" y="106">PAPE_5G_1</text>
<text x="140.3" y="111.1">TRSWB_1</text>
<text x="234.2" y="177.1">RF5RX_0</text>
<text x="292.7" y="177.1">RF5IP_0</text>
<text x="234.2" y="182.2">RX_DUT_0</text>
<text x="234.2" y="194.9">5GPA0_P12</text>
<text x="292.7" y="194.9">RF5OP_0</text>
<text x="140.3" y="202.5">PAPE_5G_0</text>
<text x="140.3" y="207.6">TRSWB_0</text>
</g>
<g font-size="2.5" fill="#000080">
<text x="266.7" y="88.7">C241</text>
<text x="289.6" y="88.7">C242</text>
<text x="266.7" y="91.2">NP</text>
<text x="289.6" y="91.2">NP</text>
<text x="111.8" y="106.5">C243</text>
<text x="129.6" y="106.5">C244</text>
<text x="266.7" y="106.5">C245</text>
<text x="289.6" y="106.5">C246</text>
<text x="111.8" y="109">NP</text>
<text x="129.6" y="109">NP</text>
<text x="266.7" y="109">NP</text>
<text x="289.6" y="109">NP</text>
<text x="266.7" y="185.2">C247</text>
<text x="289.6" y="185.2">C248</text>
<text x="266.7" y="187.7">NP</text>
<text x="289.6" y="187.7">NP</text>
<text x="111.8" y="203">C249</text>
<text x="129.6" y="203">C250</text>
<text x="266.7" y="203">C251</text>
<text x="289.6" y="203">C252</text>
<text x="111.8" y="205.5">NP</text>
<text x="129.6" y="205.5">NP</text>
<text x="266.7" y="205.5">NP</text>
<text x="289.6" y="205.5">NP</text>
</g>
<g font-size="2.3" fill="#000080">
<text x="172.3" y="70.4" transform="rotate(-90 172.3 70.4)">C73</text>
<text x="177.4" y="70.4" transform="rotate(-90 177.4 70.4)">C74</text>
<text x="182.5" y="70.4" transform="rotate(-90 182.5 70.4)">C75</text>
<text x="187.6" y="70.4" transform="rotate(-90 187.6 70.4)">C81</text>
<text x="187.6" y="77.8" transform="rotate(-90 187.6 77.8)">1nF</text>
<text x="197.4" y="77.3">U7</text>
<text x="149.9" y="83.4">R36</text>
<text x="149.9" y="80.9">R34</text>
<text x="162.6" y="83.4">0R</text>
<text x="162.6" y="80.9">0R</text>
<text x="172.3" y="79.8" transform="rotate(-90 172.3 79.8)">2.2uF</text>
<text x="177.4" y="79.8" transform="rotate(-90 177.4 79.8)">2.2uF</text>
<text x="182.5" y="79.8" transform="rotate(-90 182.5 79.8)">2.2uF</text>
<text x="269.3" y="80.9">C226</text>
<text x="276.9" y="80.9">10pF</text>
<text x="129.6" y="85.9">C2</text>
<text x="149.9" y="85.9">R38</text>
<text x="162.6" y="85.9">0R</text>
<text x="78.8" y="93.6">ANT1</text>
<text x="129.6" y="91">22uF</text>
<text x="149.9" y="91">R40</text>
<text x="162.6" y="91">0R</text>
<text x="111.8" y="96.1">R909</text>
<text x="119.4" y="96.1">0R</text>
<text x="269.3" y="98.6">C225</text>
<text x="276.9" y="98.6">10pF</text>
<text x="78.8" y="106.3">IPEX-1</text>
<text x="165.1" y="124">C264</text>
<text x="175.3" y="124">C265</text>
<text x="165.1" y="129.1">10pF</text>
<text x="175.3" y="129.1">10pF</text>
<text x="197.7" y="140.3">QPF4588ATR13</text>
<text x="172.3" y="166.9" transform="rotate(-90 172.3 166.9)">C83</text>
<text x="177.4" y="166.9" transform="rotate(-90 177.4 166.9)">C85</text>
<text x="182.5" y="166.9" transform="rotate(-90 182.5 166.9)">C87</text>
<text x="187.6" y="166.9" transform="rotate(-90 187.6 166.9)">C88</text>
<text x="197.4" y="173.8">U9</text>
<text x="149.9" y="179.9">R42</text>
<text x="149.9" y="177.4">R41</text>
<text x="162.6" y="179.9">0R</text>
<text x="162.6" y="177.4">0R</text>
<text x="172.3" y="176.3" transform="rotate(-90 172.3 176.3)">2.2uF</text>
<text x="177.4" y="176.3" transform="rotate(-90 177.4 176.3)">2.2uF</text>
<text x="182.5" y="176.3" transform="rotate(-90 182.5 176.3)">2.2uF</text>
<text x="187.6" y="174.3" transform="rotate(-90 187.6 174.3)">1nF</text>
<text x="269.3" y="177.4">C89</text>
<text x="276.9" y="177.4">10pF</text>
<text x="129.6" y="182.5">C3</text>
<text x="149.9" y="182.5">R43</text>
<text x="162.6" y="182.5">0R</text>
<text x="78.8" y="190.1">ANT0</text>
<text x="129.6" y="187.5">22uF</text>
<text x="149.9" y="187.5">R44</text>
<text x="162.6" y="187.5">0R</text>
<text x="111.8" y="192.6">R45</text>
<text x="119.4" y="192.6">0R</text>
<text x="269.3" y="195.2">C90</text>
<text x="276.9" y="195.2">10pF</text>
<text x="78.8" y="202.8">IPEX-1</text>
<text x="165.1" y="220.6">C266</text>
<text x="175.3" y="220.6">C267</text>
<text x="165.1" y="225.6">10pF</text>
<text x="175.3" y="225.6">10pF</text>
<text x="197.7" y="236.8">QPF4588ATR13</text>
</g>
<g font-size="2.3">
<text x="121.5" y="75.3">SYS_5V</text>
<text x="191.3" y="80.8">22</text>
<text x="191.3" y="83.3">23</text>
<text x="222.8" y="80.8">17</text>
<text x="191.3" y="85.9">24</text>
<text x="222.8" y="85.9">16</text>
<text x="191.3" y="90.9">19</text>
<text x="222.8" y="90.9">14</text>
<text x="90.7" y="98.6">1</text>
<text x="90.7" y="96">2</text>
<text x="90.7" y="101.1">3</text>
<text x="191.3" y="98.6">12</text>
<text x="222.8" y="98.6">2</text>
<text x="191.3" y="106.2">10</text>
<text x="222.8" y="106.2">8</text>
<text x="191.3" y="111.3">13</text>
<text x="222.8" y="111.3">6</text>
<text x="192.6" y="118.9">4</text>
<text x="222.8" y="118.9">1</text>
<text x="192.6" y="121.4">5</text>
<text x="192.6" y="124">9</text>
<text x="222.8" y="121.4">3</text>
<text x="222.8" y="124">7</text>
<text x="191.3" y="126.5">20</text>
<text x="222.8" y="126.5">11</text>
<text x="222.8" y="129">15</text>
<text x="222.8" y="131.6">18</text>
<text x="191.3" y="134.1">25</text>
<text x="222.8" y="134.1">21</text>
<text x="121.5" y="171.8">SYS_5V</text>
<text x="191.3" y="177.3">22</text>
<text x="191.3" y="179.8">23</text>
<text x="222.8" y="177.3">17</text>
<text x="191.3" y="182.4">24</text>
<text x="222.8" y="182.4">16</text>
<text x="191.3" y="187.5">19</text>
<text x="222.8" y="187.5">14</text>
<text x="90.7" y="195.1">1</text>
<text x="90.7" y="192.5">2</text>
<text x="90.7" y="197.6">3</text>
<text x="191.3" y="195.1">12</text>
<text x="222.8" y="195.1">2</text>
<text x="191.3" y="202.7">10</text>
<text x="222.8" y="202.7">8</text>
<text x="191.3" y="207.8">13</text>
<text x="222.8" y="207.8">6</text>
<text x="192.6" y="215.4">4</text>
<text x="222.8" y="215.4">1</text>
<text x="192.6" y="217.9">5</text>
<text x="192.6" y="220.5">9</text>
<text x="222.8" y="217.9">3</text>
<text x="222.8" y="220.5">7</text>
<text x="191.3" y="223">20</text>
<text x="222.8" y="223">11</text>
<text x="222.8" y="225.5">15</text>
<text x="191.3" y="230.6">25</text>
<text x="222.8" y="228.1">18</text>
<text x="222.8" y="230.6">21</text>
</g>
<g font-size="2.3" fill="#004080">
<text x="196.9" y="82.4">VCC3</text>
<text x="209.2" y="82.4">LNA_OUT</text>
<text x="196.9" y="84.9">VCC2</text>
<text x="196.9" y="87.5">VCC1</text>
<text x="211.8" y="87.5">LNA_IN</text>
<text x="196.9" y="92.5">VDD</text>
<text x="210.5" y="92.5">RX_OUT</text>
<text x="81.3" y="97.6">GND1</text>
<text x="84.6" y="100.2">RF</text>
<text x="196.9" y="100.2">ANT</text>
<text x="213.3" y="100.2">TX_IN</text>
<text x="81.3" y="102.7">GND2</text>
<text x="196.9" y="107.8">PA_EN</text>
<text x="209.3" y="107.8">RF_PDET</text>
<text x="196.9" y="112.9">LNA_EN</text>
<text x="209.1" y="112.9">DC_PDET</text>
<text x="196.9" y="120.5">NC1</text>
<text x="196.9" y="123">NC2</text>
<text x="196.9" y="125.6">NC3</text>
<text x="213.4" y="120.5">GND1</text>
<text x="213.4" y="123">GND2</text>
<text x="213.4" y="125.6">GND3</text>
<text x="196.9" y="128.1">NC4</text>
<text x="213.4" y="128.1">GND4</text>
<text x="213.4" y="130.6">GND5</text>
<text x="196.9" y="135.7">ePAD</text>
<text x="213.4" y="133.2">GND6</text>
<text x="213.4" y="135.7">GND7</text>
<text x="196.9" y="178.9">VCC3</text>
<text x="209.2" y="178.9">LNA_OUT</text>
<text x="196.9" y="181.4">VCC2</text>
<text x="196.9" y="184">VCC1</text>
<text x="211.8" y="184">LNA_IN</text>
<text x="196.9" y="189.1">VDD</text>
<text x="210.5" y="189.1">RX_OUT</text>
<text x="81.3" y="194.1">GND1</text>
<text x="84.6" y="196.7">RF</text>
<text x="196.9" y="196.7">ANT</text>
<text x="213.3" y="196.7">TX_IN</text>
<text x="81.3" y="199.2">GND2</text>
<text x="196.9" y="204.3">PA_EN</text>
<text x="196.9" y="209.4">LNA_EN</text>
<text x="209.1" y="209.4">DC_PDET</text>
<text x="209.3" y="204.3">RF_PDET</text>
<text x="196.9" y="217">NC1</text>
<text x="196.9" y="219.5">NC2</text>
<text x="213.4" y="217">GND1</text>
<text x="213.4" y="219.5">GND2</text>
<text x="196.9" y="222.1">NC3</text>
<text x="196.9" y="224.6">NC4</text>
<text x="213.4" y="222.1">GND3</text>
<text x="213.4" y="224.6">GND4</text>
<text x="213.4" y="227.2">GND5</text>
<text x="196.9" y="232.2">ePAD</text>
<text x="213.4" y="229.7">GND6</text>
<text x="213.4" y="232.2">GND7</text>
</g>
<g font-size="2.3" fill="#f00">
<text x="175.8" y="106">PA_EN_1</text>
<text x="175.8" y="111.1">LNA_EN_1</text>
<text x="175.8" y="202.5">PA_EN_0</text>
<text x="175.8" y="207.6">LNA_EN_0</text>
</g>
<g font-size="1.8">
<text x="44" y="1.9">5</text>
<text x="127" y="1.9">4</text>
<text x="209.9" y="1.9">3</text>
<text x="292.9" y="1.9">2</text>
<text x="375.8" y="1.9">1</text>
<text x=".7" y="40.6">D</text>
<text x="418" y="40.6">D</text>
<text x=".7" y="113.6">C</text>
<text x="418" y="113.6">C</text>
<text x=".7" y="186.6">B</text>
<text x="418" y="186.6">B</text>
<text x=".7" y="259.5">A</text>
<text x="418" y="259.5">A</text>
<text x="342.9" y="293.2">Designed by:</text>
<text x="342.9" y="289.4">Date:</text>
<text x="355.6" y="289.4">Sunday, March 17, 2024</text>
<text x="358.8" y="293.2">Lemon</text>
<text x="370.6" y="293.2">Reviewed by:</text>
<text x="383.6" y="289.4">Size:</text>
<text x="386.7" y="293.2">Lemon</text>
<text x="392" y="289.4">A3</text>
<text x="398.6" y="293.2">Sheet:</text>
<text x="399.3" y="289.4">Rev:</text>
<text x="406.9" y="293.2">9</text>
<text x="409.8" y="289.4">1.0</text>
<text x="410" y="293.2">of</text>
<text x="413.3" y="293.2">10</text>
<text x="44" y="296.3">5</text>
<text x="127" y="296.3">4</text>
<text x="209.9" y="296.3">3</text>
<text x="292.9" y="296.3">2</text>
<text x="375.8" y="296.3">1</text>
</g>
<g font-size="1.8" fill="#800000">
<text x="97.1" y="98.4">5G_1</text>
<text x="145.3" y="98.4">5G_ANT_1</text>
<text x="97.1" y="194.9">5G_0</text>
<text x="140.3" y="194.9">5G_ANT_0</text>
</g>
</svg>
